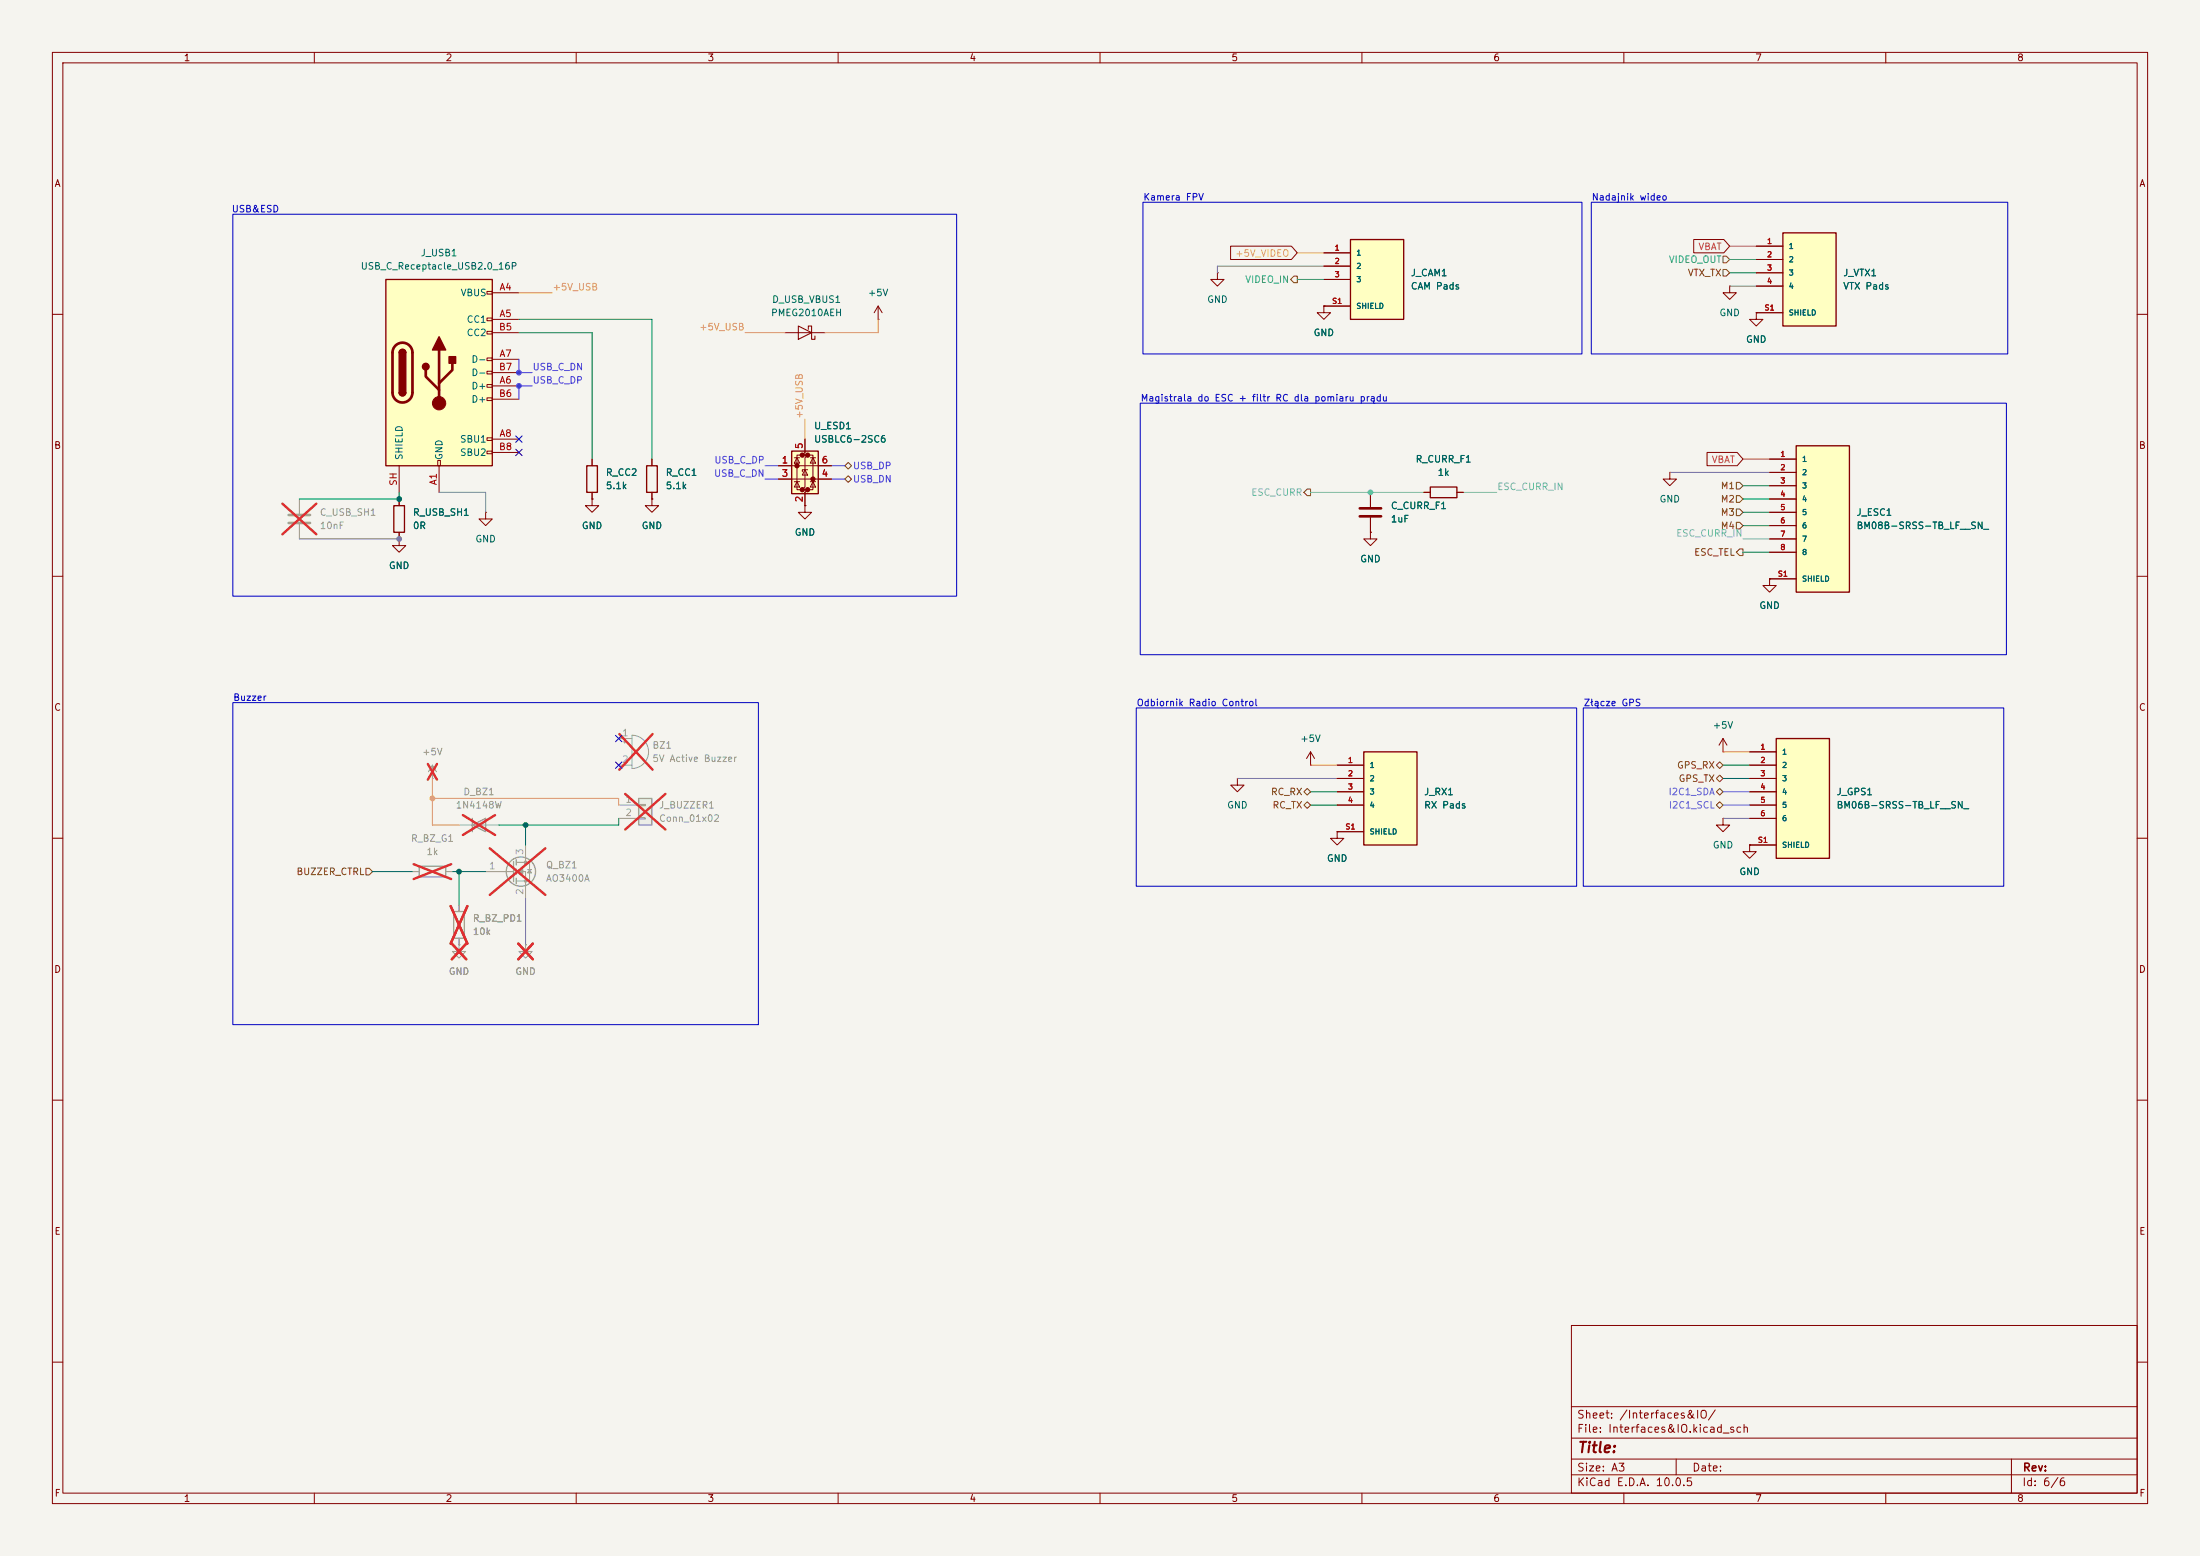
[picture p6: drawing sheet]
<svg xmlns="http://www.w3.org/2000/svg" width="420mm" height="297mm" viewBox="0 0 420 297" stroke-linecap="round" stroke-linejoin="round" font-family="sans-serif">
<path d="M0 0h420v297h-420z" fill="#f5f4ef" stroke="#f5f4ef" stroke-width=".19"/>
<g fill="none" stroke="#840000" stroke-width=".19">
<path d="M10 10h400v277h-400zM12 12h396v273h-396zM60 10v2M110 10v2M160 10v2M210 10v2M260 10v2M310 10v2M360 10v2M10 60h2M408 60h2M76.2 95.3v1.2"/>
<path d="M92.7 97.8v1.3h1.3l-1.3 1.2-1.3-1.2h1.3M92.7 97.8h.1M10 110h2M76.2 101.6v1.3M408 110h2M10 160h2M236.2 148.6v1.3h1.3l-1.3 1.2-1.3-1.2h1.3M236.2 148.6h.1M408 160h2M10 210h2M408 210h2M300 253h108v32h-108z"/>
<path d="M10 260h2M300 278.5h108M300 274.5h108M300 268.5h108M320 278.5v3M384 278.5v6.5M408 260h2M60 285v2M110 285v2M160 285v2M210 285v2M260 285v2"/>
<path d="M300 281.5h108M310 285v2M360 285v2"/>
</g>
<path d="M55.1 98.3h4.1M55.1 99.8h4.1" fill="none" stroke="#9c9b98" stroke-width=".51"/>
<path d="M57.1 95.3v2.7M57.1 100.1v2.8" fill="none" stroke="#9c9b98" stroke-width=".19"/>
<path d="M53.9 96.1l6.5 5.9M60.4 96.1l-6.5 5.9" fill="none" stroke="#e12e31" stroke-width=".46"/>
<path d="M75.2 96.5h2v5.1h-2z" fill="none" stroke="#840000" stroke-width=".25"/>
<path d="M73.7 53.3h20.3v35.6h-20.3z" fill="#ffffc2"/>
<g fill="none" stroke="#840000" stroke-width=".19">
<path d="M93 55.6h1v.5h-1zM94 55.9h5.1M93 60.7h1v.5h-1zM93 63.2h1v.6h-1zM93 68.3h1v.5h-1zM93 70.9h1v.5h-1zM93 73.4h1v.5h-1zM93 75.9h1v.6h-1zM94 61h5.1M94 73.7h5.1M94 68.6h5.1M94 63.5h5.1"/>
<path d="M94 76.2h5.1M94 71.1h5.1M76.2 88.9v5.1M83.6 87.9h.5v1h-.5zM83.8 88.9v5.1M93 83.6h1v.5h-1zM93 86.1h1v.5h-1zM94 83.8h5.1M94 86.4h5.1M76.2 102.9v1.2h1.3l-1.3 1.3-1.3-1.3h1.3M76.2 102.9h.1"/>
</g>
<path d="M73.7 53.3h20.3v35.6h-20.3zM76.2 67.3a.64 .64 0 0 1 .6-.6 .64 .64 0 0 1 .7 .6M76.2 74.9a.64 .64 0 0 0 .6 .7 .64 .64 0 0 0 .7-.7" fill="none" stroke="#840000" stroke-width=".25"/>
<path d="M75.5 66a1.9 1.9 0 0 1 2.1-.4 1.9 1.9 0 0 1 1.1 1.7v7.6a1.91 1.91 0 0 1-1.9 1.9 1.91 1.91 0 0 1-1.9-1.9v-7.7l.2-.7zM81.3 70.6v1.3l2.5 2.5M83.8 66.8v10.2M86.4 69.3v1.3l-2.6 2.6" fill="none" stroke="#840000" stroke-width=".51"/>
<g fill="#840000" stroke="#840000" stroke-width=".25">
<path d="M76.2 67.3h1.3v7.6h-1.3z"/>
<path d="M76.4 66.9a.64 .64 0 0 1 .7-.2 .64 .64 0 0 1 .4 .6h-1.3z"/>
<path d="M76.2 74.9h1.3a.64 .64 0 0 1-.7 .7 .64 .64 0 0 1-.6-.7z"/>
<path d="M83.8 64.3l1.3 2.5h-2.6z"/>
<path d="M85.7 68.1h1.3v1.2h-1.3z"/>
<circle cx="81.3" cy="70" r=".63"/>
</g>
<circle cx="83.8" cy="77" r="1.27" fill="#840000" stroke="#840000" stroke-width=".19"/>
<path d="M82.5 148.6h.1M82.5 146.1l-.7 1.2M82.5 146.1l.8 1.2M82.5 146.1v2.5M87.6 157.5h7.6M78.7 166.4h1.3M85.1 166.4h1.3" fill="none" stroke="#9c9b98" stroke-width=".19"/>
<path d="M81.7 145.8l1.7 3M83.4 145.8l-1.7 3M88.4 155.6l6.1 3.8M94.5 155.6l-6.1 3.8M79 165l7.1 2.8M86.1 165l-7.1 2.8" fill="none" stroke="#e12e31" stroke-width=".46"/>
<path d="M90.2 157.5l2.5-1.3v2.6zM90.2 156.2v2.6M80 165.4h5.1v2h-5.1z" fill="none" stroke="#9c9b98" stroke-width=".25"/>
<path d="M121.9 152.4h2.6v5.1h-2.6z" fill="#ebeae8"/>
<g fill="none" stroke="#9c9b98" stroke-width=".25">
<path d="M121.9 152.4h2.6v5.1h-2.6zM86.6 174h2v5.1h-2zM98 164.5v3.8M98.6 164.1v1M98.6 165.9v1M98.6 167.6v1.1"/>
<circle cx="99.4" cy="166.4" r="2.79"/>
</g>
<g fill="none" stroke="#9c9b98" stroke-width=".19">
<path d="M118.1 153.7h3.8M118.1 156.2h3.8M118.1 141h2.5M118.1 146.1h2.5M119 141.6h.5M119.3 141.4v.5M120.6 140.3a3.2 3.2 0 0 1 3.2 3.2 3.2 3.2 0 0 1-3.2 3.2zM121.9 153.5h1.3v.3h-1.3zM121.9 156.1h1.3v.2h-1.3zM87.6 172.7v1.3M87.6 179.1v1.2M92.7 166.4h5.3"/>
<path d="M98.6 164.6h2.5v3.5h-2.5M98.6 166.4h1.7v5.1M100.3 161.3v3.3M100.7 166h.8M101.1 166l.4 .6h-.8zM100.3 180.3v1.3h1.3l-1.3 1.3-1.2-1.3h1.2M100.3 180.3h.1"/>
</g>
<path d="M118.2 140.1l6.4 6.8M119.4 151.5l7.6 6.8M124.6 140.1l-6.4 6.8M127 151.5l-7.6 6.8M86 172.9l3.2 7.2M89.2 172.9l-3.2 7.2M93.5 161.9l10.6 8.9M104.1 161.9l-10.6 8.9M98.9 180.1l2.8 3M101.7 180.1l-2.8 3" fill="none" stroke="#e12e31" stroke-width=".46"/>
<g fill="#9c9b98" stroke="#9c9b98" stroke-width=".19">
<path d="M98.8 166.4l1-.4v.8z"/>
<circle cx="100.3" cy="164.6" r=".25"/>
<circle cx="100.3" cy="168.1" r=".25"/>
</g>
<path d="M255.3 158.8v1.2h1.2l-1.2 1.3-1.3-1.3h1.3M255.3 158.8h.1" fill="none" stroke="#840000" stroke-width=".19"/>
<path d="M260.3 143.5h10.2v17.8h-10.2z" fill="#ffffc2"/>
<path d="M273 93h5.1v2h-5.1zM260.3 143.5h10.2v17.8h-10.2z" fill="none" stroke="#840000" stroke-width=".25"/>
<g fill="none" stroke="#840000" stroke-width=".19">
<path d="M252.7 58.4v1.3h1.3l-1.3 1.3-1.2-1.3h1.2M252.7 58.4h.1M261.6 94v2.8M261.6 98.8v2.8M271.8 94h1.2M278.1 94h1.3M261.6 101.6v1.3h1.3l-1.3 1.2-1.3-1.2h1.3M261.6 101.6h.1M250.2 146.1h.1M250.2 143.5l-.8 1.3M250.2 143.5l.8 1.3M250.2 143.5v2.6"/>
<path d="M255.3 146.1h5M255.3 148.6h5M255.3 151.1h5M255.3 153.7h5M255.3 158.8h5"/>
</g>
<path d="M87.6 180.3v1.3h1.3l-1.3 1.3-1.2-1.3h1.2M87.6 180.3h.1" fill="none" stroke="#9c9b98" stroke-width=".19"/>
<path d="M86.2 180.1l2.8 3M89 180.1l-2.8 3" fill="none" stroke="#e12e31" stroke-width=".46"/>
<path d="M259.6 97h4.1M259.6 98.6h4.1" fill="none" stroke="#840000" stroke-width=".51"/>
<path d="M257.8 45.7h10.2v15.3h-10.2z" fill="#ffffc2"/>
<path d="M257.8 45.7h10.2v15.3h-10.2zM123.4 88.9h2.1v5.1h-2.1z" fill="none" stroke="#840000" stroke-width=".25"/>
<g fill="none" stroke="#840000" stroke-width=".19">
<path d="M167.6 58.4l-.7 1.3M167.6 58.4l.8 1.3M167.6 58.4v2.6M232.4 52.1v1.2h1.3l-1.3 1.3-1.3-1.3h1.3M232.4 52.1h.1M252.7 48.3h5.1M252.7 50.8h5.1M252.7 53.3h5.1M252.7 58.4h5.1M149.9 63.5h7.6M167.6 61h.1M124.5 87.6v1.3"/>
<path d="M124.5 94v1.3M153.7 96.5v1.3h1.2l-1.2 1.3-1.3-1.3h1.3M153.7 96.5h.1"/>
</g>
<path d="M152.4 62.2l2.5 1.3-2.5 1.3zM154.3 62.9v-.7h.6v2.6h.7v-.7" fill="none" stroke="#840000" stroke-width=".2"/>
<path d="M151.1 86.1h5.1v8.1h-5.1z" fill="#ffffc2"/>
<g fill="#840000" stroke="#840000" stroke-width=".51">
<circle cx="152.1" cy="88.9" r=".25"/>
<circle cx="153.2" cy="86.9" r=".25"/>
<circle cx="153.2" cy="93.5" r=".25"/>
<circle cx="154.2" cy="86.9" r=".25"/>
<circle cx="154.2" cy="93.5" r=".25"/>
<circle cx="155.2" cy="91.4" r=".25"/>
</g>
<g fill="none" stroke="#840000" stroke-width=".19">
<path d="M335.3 59.7v1.3h1.2l-1.2 1.2-1.3-1.2h1.3M335.3 59.7h.1M113 95.3v1.2h1.3l-1.3 1.3-1.2-1.3h1.2M113 95.3h.1M113 87.6v1.3M113 94v1.3M124.5 95.3v1.2h1.2l-1.2 1.3-1.3-1.3h1.3M124.5 95.3h.1M148.6 88.9h10.1M148.6 91.4h10.1M151.6 91.9h1.1M151.6 87.4h1.1"/>
<path d="M152.1 87.4l.6 1h-1.1zM152.1 91.9l.6 1.1h-1.1zM153.2 86.9h-1.1v6.6h1.1M153.7 83.8v2.6l-.5 .5h1l-.5 .5v5.6l-.5 .5h1l-.5 .5v2.5M153.7 89.7l.5 1h-1zM154.2 89.7h-1v.3M154.2 86.9h1v6.6h-1M154.7 91.9h1M154.7 87.4h1M155.2 87.4l.5 1h-1zM155.2 91.9l.5 1.1h-1zM318.8 90.2v1.2h1.2l-1.2 1.3-1.3-1.3h1.3"/>
<path d="M318.8 90.2h.1M328.9 156.2v1.3h1.3l-1.3 1.3-1.2-1.3h1.2M328.9 156.2h.1"/>
</g>
<path d="M112 88.9h2v5.1h-2zM151.1 86.1h5.1v8.1h-5.1z" fill="none" stroke="#840000" stroke-width=".25"/>
<path d="M339.1 141h10.1v22.8h-10.1z" fill="#ffffc2"/>
<path d="M339.1 141h10.1v22.8h-10.1z" fill="none" stroke="#840000" stroke-width=".25"/>
<g fill="none" stroke="#840000" stroke-width=".19">
<path d="M337.8 110.5v1.3h1.3l-1.3 1.2-1.3-1.2h1.3M337.8 110.5h.1M328.9 143.5h.1M328.9 141l-.7 1.2M328.9 141l.8 1.2M328.9 141v2.5M334 143.5h5.1M334 146.1h5.1M334 148.6h5.1M334 151.1h5.1M334 153.7h5.1M334 156.2h5.1"/>
<path d="M334 161.3h5.1"/>
</g>
<path d="M340.4 44.5h10.1v17.7h-10.1z" fill="#ffffc2"/>
<path d="M340.4 44.5h10.1v17.7h-10.1z" fill="none" stroke="#840000" stroke-width=".25"/>
<path d="M330.2 54.6v1.3h1.3l-1.3 1.3-1.3-1.3h1.3M330.2 54.6h.1M335.3 47h5.1M335.3 49.5h5.1M335.3 52.1h5.1M335.3 54.6h5.1M335.3 59.7h5.1M334 161.3v1.3h1.3l-1.3 1.2-1.3-1.2h1.3M334 161.3h.1" fill="none" stroke="#840000" stroke-width=".19"/>
<path d="M342.9 85.1h10.2v27.9h-10.2z" fill="#ffffc2"/>
<path d="M342.9 85.1h10.2v27.9h-10.2z" fill="none" stroke="#840000" stroke-width=".25"/>
<g fill="none" stroke="#840000" stroke-width=".19">
<path d="M234.9 47h11.6l1.1 1.3-1.1 1.2h-11.6zM252.7 58.4h.1M252.7 48.3h5.1M252.7 50.8h5.1M252.7 53.3h5.1M252.7 58.4h5.1M323.3 45.7h5.8l1.1 1.3-1.1 1.3h-5.8zM335.3 59.7h.1M335.3 47h5.1M335.3 49.5h5.1M335.3 52.1h5.1M335.3 54.6h5.1"/>
<path d="M335.3 59.7h5.1M76.2 95.3v1.2M113 95.3h.1M113 87.6v1.3M113 94v1.3M124.5 95.3h.1M124.5 87.6v1.3M124.5 94v1.3M148.6 88.9h2.5M148.6 91.4h2.5M153.7 96.5h.1M153.7 83.8v2.6"/>
<path d="M153.7 94v2.5M156.2 88.9h2.5M156.2 91.4h2.5M261.6 94v2.8M261.6 98.8v2.8M271.8 94h1.2M278.1 94h1.3M325.9 86.4h5.7l1.1 1.2-1.1 1.3h-5.7zM337.8 87.6h5.1M337.8 90.2h5.1M337.8 92.7h5.1M337.8 95.3h5.1"/>
<path d="M337.8 97.8h5.1M76.2 102.9h.1M76.2 101.6v1.3M261.6 101.6h.1M337.8 110.5h.1M337.8 100.3h5.1M337.8 102.9h5.1M337.8 105.4h5.1M337.8 110.5h5.1M255.3 158.8h.1M255.3 146.1h5M255.3 148.6h5"/>
<path d="M255.3 151.1h5M255.3 153.7h5M255.3 158.8h5M334 143.5h5.1M334 146.1h5.1M334 148.6h5.1M334 151.1h5.1M334 153.7h5.1M334 156.2h5.1M334 161.3h.1M334 161.3h5.1"/>
</g>
<g fill="none" stroke="#725600" stroke-width=".19">
<path d="M247 52.7h.6v1.3h-.6l-.6-.7zM328.9 51.4h.7l.6 .7-.6 .6h-.7zM328.9 48.9h.7l.6 .6-.6 .7h-.7zM161.3 88.9l.6-.6 .7 .6-.7 .6zM161.3 91.4l.6-.6 .7 .6-.7 .7zM249.6 93.3h.6v1.3h-.6l-.7-.6zM331.5 97.2h.6l.6 .6-.6 .6h-.6zM331.5 99.7h.6l.6 .6-.6 .7h-.6zM331.5 92.1h.6l.6 .6-.6 .6h-.6zM331.5 94.6h.6l.6 .7-.6 .6h-.6zM332.1 104.8h.6v1.2h-.6l-.6-.6zM248.9 151.1l.7-.6 .6 .6-.6 .7z"/>
<path d="M248.9 153.7l.7-.7 .6 .7-.6 .6zM327.7 148.6l.6-.6 .6 .6-.6 .6zM327.7 146.1l.6-.7 .6 .7-.6 .6zM327.7 151.1l.6-.6 .6 .6-.6 .7zM327.7 153.7l.6-.7 .6 .7-.6 .6zM69.8 165.7h.7l.6 .7-.6 .6h-.7z"/>
</g>
<path d="M252.7 50.8h-20.3v1.3M330.2 54.6h5.1M83.8 94h8.9v3.8M318.8 90.2h19M57.1 102.9h19.1M236.2 148.6h19.1M328.9 156.2h5.1M100.3 171.5v8.8" fill="none" stroke="#787878" stroke-width=".19"/>
<path d="M330.2 47h5.1M332.7 87.6h5.1" fill="none" stroke="#d23d53" stroke-width=".19"/>
<g fill="none" stroke="#009600" stroke-width=".19">
<path d="M330.2 52.1h5.1M99.1 63.5h13.9v24.1M99.1 61h25.4v26.6M76.2 94v1.3h-19.1M332.7 97.8h5.1M332.7 92.7h5.1M332.7 95.3h5.1M332.7 100.3h5.1M332.7 105.4h5.1M100.3 157.5v3.8M118.1 156.2v1.3h-22.9M250.2 151.1h5.1"/>
<path d="M250.2 153.7h5.1M328.9 146.1h5.1M328.9 148.6h5.1M71.1 166.4h7.6M86.4 166.4h6.3M87.6 166.4v6.3"/>
</g>
<path d="M247.6 53.3h5.1M330.2 49.5h5.1" fill="none" stroke="#0ec295" stroke-width=".19"/>
<path d="M99.1 68.6v2.5h2.5M101.6 73.7h-2.5v2.5M146 88.9h2.6M146 91.4h2.6M158.7 88.9h2.6M158.7 91.4h2.6" fill="none" stroke="#5328ff" stroke-width=".19"/>
<path d="M99.1 55.9h6.3M142.2 63.5h7.7M167.6 61v2.5h-10.1M153.7 80v3.8M82.5 148.6v8.9h5.1M82.5 152.4h35.6v1.3M250.2 146.1h5.1M328.9 143.5h5.1" fill="none" stroke="#ffa02e" stroke-width=".19"/>
<path d="M328.9 151.1h5.1M328.9 153.7h5.1" fill="none" stroke="#1e9fff" stroke-width=".19"/>
<path d="M250.2 94h21.6M279.4 94h6.3M332.7 102.9h5.1" fill="none" stroke="#5abedc" stroke-width=".19"/>
<path d="M247.6 48.3h5.1" fill="none" stroke="#ffc82e" stroke-width=".19"/>
<path d="M98.5 83.2l1.2 1.2M98.5 85.8l1.2 1.2M99.7 83.2l-1.2 1.2M99.7 85.8l-1.2 1.2M117.5 140.4l1.2 1.2M117.5 145.4l1.2 1.3M118.7 140.4l-1.2 1.2M118.7 145.4l-1.2 1.3" fill="none" stroke="#000084" stroke-width=".19"/>
<path d="M218.2 38.6h83.8v29h-83.8zM303.8 38.6h79.5v29h-79.5zM44.4 40.9h138.2v72.9h-138.2zM217.7 77h165.3v48h-165.3zM44.4 134.1h100.4v61.5h-100.4zM216.9 135.1h84.1v34.1h-84.1zM302.3 135.1h80.2v34.1h-80.2z" fill="none" stroke="#0000c2" stroke-width=".19"/>
<path d="M87.6 172.7v1.3M87.6 179.1v1.2M87.6 180.3h.1M100.3 180.3h.1" fill="none" stroke="#9c9b98" stroke-width=".19"/>
<path d="M86 172.9l3.2 7.2M89.2 172.9l-3.2 7.2M86.2 180.1l2.8 3M89 180.1l-2.8 3M98.9 180.1l2.8 3M101.7 180.1l-2.8 3" fill="none" stroke="#e12e31" stroke-width=".46"/>
<g fill="#5328ff" stroke="#5328ff" stroke-width=".19">
<circle cx="99.1" cy="73.7" r=".46"/>
<circle cx="99.1" cy="71.1" r=".46"/>
</g>
<g fill="#009600" stroke="#009600" stroke-width=".19">
<circle cx="76.2" cy="95.3" r=".46"/>
<circle cx="87.6" cy="166.4" r=".46"/>
<circle cx="100.3" cy="157.5" r=".46"/>
</g>
<circle cx="76.2" cy="102.9" r=".46" fill="#787878" stroke="#787878" stroke-width=".19"/>
<circle cx="82.5" cy="152.4" r=".46" fill="#ffa02e" stroke="#ffa02e" stroke-width=".19"/>
<circle cx="261.6" cy="94" r=".46" fill="#5abedc" stroke="#5abedc" stroke-width=".19"/>
<text font-size="2" fill="#840000" x="301" y="277.8">Title:</text>
<g font-size="1.5" fill="#840000">
<text x="300.9" y="273.8">File: Interfaces&amp;IO.kicad_sch</text>
<text x="300.9" y="271.1">Sheet: /Interfaces&amp;IO/</text>
<text x="300.9" y="281.2">Size: A3</text>
<text x="322.9" y="281.2">Date:</text>
<text x="386" y="281.2">Rev:</text>
<text x="300.9" y="284">KiCad E.D.A. 10.0.5</text>
<text x="385.9" y="284">Id: 6/6</text>
</g>
<g font-size="1.3" fill="#840000">
<text x="35" y="12">1</text>
<text x="85" y="12">2</text>
<text x="135" y="12">3</text>
<text x="185" y="12">4</text>
<text x="235" y="12">5</text>
<text x="285" y="12">6</text>
<text x="335" y="12">7</text>
<text x="385" y="12">8</text>
<text x="10.3" y="36">A</text>
<text x="408.3" y="36">A</text>
<text x="10.2" y="86">B</text>
<text x="408.2" y="86">B</text>
<text x="10.2" y="136">C</text>
<text x="408.2" y="136">C</text>
<text x="10.2" y="186">D</text>
<text x="408.2" y="186">D</text>
<text x="10.3" y="236">E</text>
<text x="408.3" y="236">E</text>
<text x="10.3" y="286">F</text>
<text x="35" y="287">1</text>
<text x="85" y="287">2</text>
<text x="135" y="287">3</text>
<text x="185" y="287">4</text>
<text x="235" y="287">5</text>
<text x="285" y="287">6</text>
<text x="335" y="287">7</text>
<text x="385" y="287">8</text>
<text x="408.3" y="286">F</text>
</g>
<g font-size="1.3" fill="#0000c2">
<text x="44.1" y="40.8">USB&amp;ESD</text>
<text x="218.2" y="38.6">Kamera FPV</text>
<text x="303.8" y="38.6">Nadajnik wideo</text>
<text x="217.7" y="76.9">Magistrala do ESC + filtr RC dla pomiaru prądu</text>
<text x="44.4" y="134.1">Buzzer</text>
<text x="216.9" y="135.1">Odbiornik Radio Control</text>
<text x="302.2" y="135.1">Złącze GPS</text>
</g>
<g font-size="1.3" fill="#006464">
<text x="68.8" y="51.8">USB_C_Receptacle_USB2.0_16P</text>
<text x="80.2" y="49.2">J_USB1</text>
<text x="269.2" y="53">J_CAM1</text>
<text x="351.8" y="53">J_VTX1</text>
<text x="87.8" y="56.8">VBUS</text>
<text x="147.3" y="58.1">D_USB_VBUS1</text>
<text x="165.6" y="56.8">+5V</text>
<text x="230.3" y="58.1">GND</text>
<text x="269.2" y="55.6">CAM Pads</text>
<text x="351.8" y="55.6">VTX Pads</text>
<text x="89" y="61.9">CC1</text>
<text x="89" y="64.5">CC2</text>
<text x="147.1" y="60.7">PMEG2010AEH</text>
<text x="250.7" y="64.5">GND</text>
<text x="328.1" y="60.7">GND</text>
<text x="333.2" y="65.7">GND</text>
<text x="89.9" y="69.5">D-</text>
<text x="89.9" y="74.6">D+</text>
<text x="89.9" y="77.2">D+</text>
<text x="89.9" y="72.1">D-</text>
<text x="155.3" y="82.2">U_ESD1</text>
<text x="77.2" y="87.9" transform="rotate(-90 77.2 87.9)">SHIELD</text>
<text x="84.8" y="87.9" transform="rotate(-90 84.8 87.9)">GND</text>
<text x="87.7" y="84.8">SBU1</text>
<text x="87.7" y="87.3">SBU2</text>
<text x="155.3" y="84.8">USBLC6-2SC6</text>
<text x="270.1" y="88.6">R_CURR_F1</text>
<text x="115.6" y="91.1">R_CC2</text>
<text x="115.6" y="93.7">5.1k</text>
<text x="127" y="91.1">R_CC1</text>
<text x="127" y="93.7">5.1k</text>
<text x="274.3" y="91.1">1k</text>
<text x="78.7" y="98.8">R_USB_SH1</text>
<text x="78.7" y="101.3">0R</text>
<text x="111" y="101.3">GND</text>
<text x="122.4" y="101.3">GND</text>
<text x="265.4" y="97.5">C_CURR_F1</text>
<text x="265.4" y="100">1uF</text>
<text x="316.7" y="96.2">GND</text>
<text x="354.3" y="98.8">J_ESC1</text>
<text x="354.3" y="101.3">BM08B-SRSS-TB_LF__SN_</text>
<text x="90.6" y="103.8">GND</text>
<text x="151.6" y="102.6">GND</text>
<text x="259.6" y="107.6">GND</text>
<text x="74.1" y="108.9">GND</text>
<text x="335.8" y="116.5">GND</text>
<text x="248.1" y="141.9">+5V</text>
<text x="326.9" y="139.4">+5V</text>
<text x="234.2" y="154.6">GND</text>
<text x="271.8" y="152.1">J_RX1</text>
<text x="271.8" y="154.6">RX Pads</text>
<text x="350.5" y="152.1">J_GPS1</text>
<text x="350.5" y="154.6">BM06B-SRSS-TB_LF__SN_</text>
<text x="253.2" y="164.8">GND</text>
<text x="326.9" y="162.3">GND</text>
<text x="331.9" y="167.3">GND</text>
</g>
<text font-size="1.3" fill="#ffc82e" x="235.7" y="49.3">+5V_VIDEO</text>
<g font-size="1.3" fill="#0ec295">
<text x="318.5" y="50.5">VIDEO_OUT</text>
<text x="237.6" y="54.3">VIDEO_IN</text>
</g>
<g font-size="1.3" fill="#725600">
<text x="322.1" y="53">VTX_TX</text>
<text x="328.4" y="93.7">M1</text>
<text x="328.4" y="98.8">M3</text>
<text x="328.4" y="101.3">M4</text>
<text x="328.4" y="96.2">M2</text>
<text x="323.3" y="106.4">ESC_TEL</text>
<text x="320" y="147">GPS_RX</text>
<text x="320.3" y="149.6">GPS_TX</text>
<text x="242.5" y="152.1">RC_RX</text>
<text x="242.8" y="154.6">RC_TX</text>
<text x="56.5" y="167.3">BUZZER_CTRL</text>
</g>
<g font-size="1.3" fill="#d23d53">
<text x="324.1" y="48">VBAT</text>
<text x="326.7" y="88.7">VBAT</text>
</g>
<g font-size="1.3" fill="#a90000">
<text x="95.2" y="55.7">A4</text>
<text x="95.2" y="63.4">B5</text>
<text x="95.2" y="60.8">A5</text>
<text x="95.2" y="71">B7</text>
<text x="95.2" y="68.4">A7</text>
<text x="95.2" y="76.1">B6</text>
<text x="95.2" y="73.5">A6</text>
<text x="95.2" y="83.7">A8</text>
<text x="95.2" y="86.2">B8</text>
<text x="149.1" y="88.8">1</text>
<text x="153.5" y="85.8" transform="rotate(-90 153.5 85.8)">5</text>
<text x="156.7" y="88.8">6</text>
<text x="76.1" y="92.8" transform="rotate(-90 76.1 92.8)">SH</text>
<text x="83.7" y="92.7" transform="rotate(-90 83.7 92.7)">A1</text>
<text x="149.1" y="91.3">3</text>
<text x="153.5" y="96" transform="rotate(-90 153.5 96)">2</text>
<text x="156.7" y="91.3">4</text>
</g>
<g font-size="1.3" fill="#ffa02e">
<text x="105.4" y="55.8">+5V_USB</text>
<text x="133.4" y="63.4">+5V_USB</text>
<text x="153.5" y="80" transform="rotate(-90 153.5 80)">+5V_USB</text>
</g>
<g font-size="1.3" fill="#5328ff">
<text x="101.6" y="71">USB_C_DN</text>
<text x="101.6" y="73.5">USB_C_DP</text>
<text x="136.3" y="88.8">USB_C_DP</text>
<text x="162.7" y="89.9">USB_DP</text>
<text x="136.2" y="91.3">USB_C_DN</text>
<text x="162.7" y="92.4">USB_DN</text>
</g>
<g font-size="1.3" fill="#5abedc">
<text x="238.8" y="94.9">ESC_CURR</text>
<text x="285.7" y="93.9">ESC_CURR_IN</text>
<text x="319.9" y="102.7">ESC_CURR_IN</text>
</g>
<g font-size="1.3" fill="#939391">
<text x="60.9" y="98.8">C_USB_SH1</text>
<text x="60.9" y="101.3">10nF</text>
<text x="124.4" y="143.2">BZ1</text>
<text x="80.5" y="144.5">+5V</text>
<text x="124.4" y="145.7">5V Active Buzzer</text>
<text x="86.9" y="154.6">1N4148W</text>
<text x="88.3" y="152.1">D_BZ1</text>
<text x="125.7" y="154.6">J_BUZZER1</text>
<text x="78.3" y="161">R_BZ_G1</text>
<text x="125.7" y="157.2">Conn_01x02</text>
<text x="81.3" y="163.5">1k</text>
<text x="104.1" y="166.1">Q_BZ1</text>
<text x="104.1" y="168.6">AO3400A</text>
<text x="90.2" y="176.2">R_BZ_PD1</text>
<text x="90.2" y="178.8">10k</text>
<text x="85.6" y="186.4">GND</text>
<text x="98.3" y="186.4">GND</text>
</g>
<g font-size="1.3" fill="#a5a4a2">
<text x="118.6" y="140.8">1</text>
<text x="118.6" y="145.9">2</text>
<text x="119.3" y="153.5">1</text>
<text x="119.3" y="156.1">2</text>
<text x="93.2" y="166.2">1</text>
<text x="100.2" y="163.3" transform="rotate(-90 100.2 163.3)">3</text>
<text x="100.2" y="170.9" transform="rotate(-90 100.2 170.9)">2</text>
</g>
<g font-size="1.3" fill="#1e9fff">
<text x="318.4" y="152.1">I2C1_SDA</text>
<text x="318.5" y="154.6">I2C1_SCL</text>
</g>
<g font-size="1" fill="#a90000">
<text x="337.2" y="46.8">1</text>
<text x="254.7" y="48.1">1</text>
<text x="254.7" y="50.6">2</text>
<text x="254.7" y="53.2">3</text>
<text x="337.2" y="49.3">2</text>
<text x="337.2" y="51.9">3</text>
<text x="254.2" y="58.2">S1</text>
<text x="336.8" y="59.5">S1</text>
<text x="337.2" y="54.4">4</text>
<text x="339.8" y="87.4">1</text>
<text x="339.8" y="90">2</text>
<text x="339.8" y="92.5">3</text>
<text x="339.8" y="95.1">4</text>
<text x="339.8" y="97.6">5</text>
<text x="339.8" y="100.1">6</text>
<text x="339.8" y="102.7">7</text>
<text x="339.8" y="105.2">8</text>
<text x="339.3" y="110.3">S1</text>
<text x="336" y="143.3">1</text>
<text x="257.2" y="145.9">1</text>
<text x="257.2" y="148.4">2</text>
<text x="336" y="145.9">2</text>
<text x="336" y="148.4">3</text>
<text x="257.2" y="150.9">3</text>
<text x="257.2" y="153.5">4</text>
<text x="336" y="150.9">4</text>
<text x="336" y="153.5">5</text>
<text x="256.7" y="158.6">S1</text>
<text x="335.5" y="161.1">S1</text>
<text x="336" y="156">6</text>
</g>
<g font-size="1" fill="#006464">
<text x="341.4" y="47.8">1</text>
<text x="258.8" y="49">1</text>
<text x="258.8" y="51.6">2</text>
<text x="341.4" y="50.3">2</text>
<text x="341.4" y="52.8">3</text>
<text x="258.8" y="54.1">3</text>
<text x="258.8" y="59.2">SHIELD</text>
<text x="341.4" y="55.4">4</text>
<text x="341.4" y="60.5">SHIELD</text>
<text x="343.9" y="88.4">1</text>
<text x="343.9" y="90.9">2</text>
<text x="343.9" y="93.5">3</text>
<text x="343.9" y="96">4</text>
<text x="343.9" y="98.6">5</text>
<text x="343.9" y="101.1">6</text>
<text x="343.9" y="103.6">7</text>
<text x="343.9" y="106.2">8</text>
<text x="343.9" y="111.3">SHIELD</text>
<text x="261.4" y="146.8">1</text>
<text x="261.4" y="149.4">2</text>
<text x="340.1" y="144.3">1</text>
<text x="340.1" y="146.8">2</text>
<text x="340.1" y="149.4">3</text>
<text x="261.4" y="151.9">3</text>
<text x="261.4" y="154.4">4</text>
<text x="340.1" y="151.9">4</text>
<text x="340.1" y="154.4">5</text>
<text x="261.4" y="159.5">SHIELD</text>
<text x="340.1" y="157">6</text>
<text x="340.1" y="162.1">SHIELD</text>
</g>
</svg>
